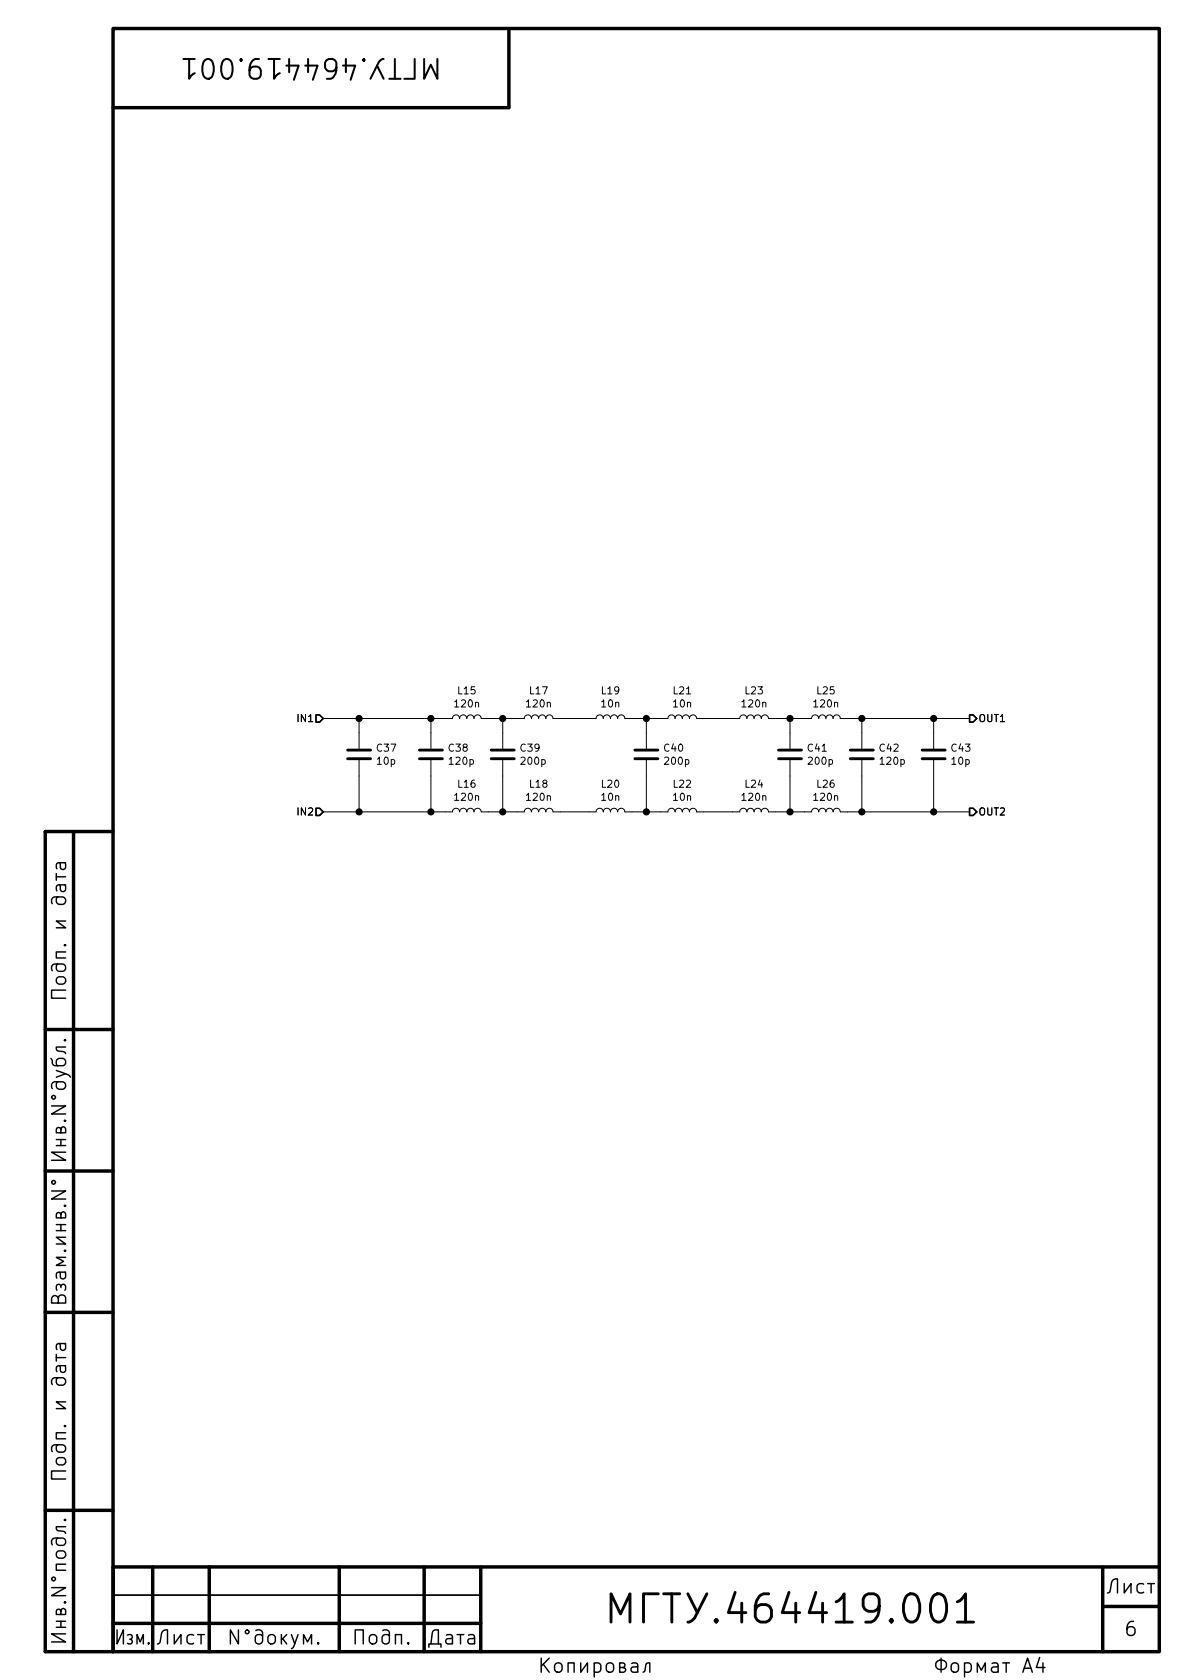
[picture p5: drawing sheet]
<svg xmlns="http://www.w3.org/2000/svg" width="210mm" height="297mm" viewBox="0 0 210 297" stroke-linecap="round" stroke-linejoin="round" font-family="sans-serif">
<g fill="none" stroke="#000" stroke-width=".61">
<path d="M20 5h185v287h-185zM90 5v14h-70M13 147v145M20 147h-12v145h12M8 182h12M8 207h12M8 232h12M8 267h12M27 277v15M37 277v15M60 277v15M75 277v15"/>
<path d="M85 277v15M195 277v15M205 277h-185v15M20 287h65M195 284h10"/>
</g>
<path d="M20 282h65" fill="none" stroke="#000" stroke-width=".3"/>
<g fill="none" stroke="#000" stroke-width=".25">
<path d="M55.9 126.4h.6l.6 .6-.6 .7h-.6zM171.4 126.4h.7l.6 .6-.6 .7h-.7zM10 154.4v1.2M10 155h1.6M10.2 158.6a.82 .82 0 0 0-.1 1.1l.3 .2h.7a.68 .68 0 0 0 .5-.7 .68 .68 0 0 0-.5-.6h-1.5l-.3 .1-.2 .4 .1 .7M10.5 156.4l.2 .9a.48 .48 0 0 0 .4 .4 .48 .48 0 0 0 .5-.4l-.1-.9M10.5 152.5l.2 .9a.48 .48 0 0 0 .4 .3 .48 .48 0 0 0 .5-.3l-.1-.9M11.6 156.4h-1.3l-.2 .2-.1 .2 .1 .7M11.6 152.5h-1.3l-.2 .2-.1 .2 .1 .7M55.9 142.9h.6l.6 .6-.6 .7h-.6zM171.4 142.9h.7l.6 .6-.6 .7h-.7zM10.2 172.8l.9-.1a.67 .67 0 0 1 .5 .7 .67 .67 0 0 1-.5 .6h-.7a.69 .69 0 0 1-.2-1.2z"/>
<path d="M10.2 170.4a.82 .82 0 0 0-.1 1.1l.3 .2h.7a.67 .67 0 0 0 .5-.6 .67 .67 0 0 0-.5-.7h-1.5l-.3 .2a.79 .79 0 0 0-.1 1M11.4 167.1l.1-.1 .1 .1-.1 .1-.1-.1h.2M11.6 175.1h-2.5v1.4h2.5M11.6 168.3h-1.6v1.1h1.6M11.6 162.9h-1.6l1.6 1.1h-1.6M9 187.1l.2 .4v.5l.3 .3 1.6 .1a.67 .67 0 0 0 .5-.6 .67 .67 0 0 0-.5-.7h-.7l-.2 .2a.78 .78 0 0 0 0 1.1M10 189.3l2.2 .8 .2 .4M10.8 199.7l.1-.3 .2-.2 .4 .2 .1 .2v.7h-1.6l.1-.8 .2-.1 .4 .1 .1 .8M11.4 183.9l.1-.1 .1 .1-.1 .2-.1-.2h.2M11.6 185.1h-1.6l.1 .6 1.2 .2 .3 .4M11.6 189.9l-1.6 .6M9.1 210.6h2.5l-2.5 1.4h2.5"/>
<path d="M9.2 208.8l.3-.1 .2 .1 .1 .3-.1 .2-.2 .1-.3-.1-.1-.2zM10 202.6h1.6M10 201.5h1.6M10.8 214.7l.1-.3 .2-.1 .4 .1 .1 .2v.7h-1.6l.1-.8 .2-.1 .4 .1 .1 .8M10.8 201.5v1.1M11.4 213.2l.1-.1 .1 .1-.1 .1-.1-.1h.2M11.6 203.7h-2.5l2.5 1.4h-2.5M10 239.5v1.2M10.1 228.1l-.1-.7 .1-.2 .2-.1 .4 .1 .1 .2 .3-.3 .4 .1 .1 .2-.1 .7M10.3 229.6l.1-.4a.69 .69 0 0 1 1.2 .2v1h-2.5v-.8a.61 .61 0 0 1 .6-.5 .61 .61 0 0 1 .6 .5v.8M10.5 224.9l.2 .3v.6a.48 .48 0 0 0 .4 .3 .48 .48 0 0 0 .5-.3v-.6l-.1-.3M10.5 237.6l.2 .8a.48 .48 0 0 0 .4 .4 .48 .48 0 0 0 .5-.4l-.1-.8"/>
<path d="M10.8 227.4v.2M11.6 224.9h-1.3l-.2 .2-.1 .2 .1 .7M11.6 222.3h-1.6l1.3 .7-1.3 .7h1.6M11.6 237.6h-1.3l-.2 .1-.1 .2 .1 .7M10 240h1.6M10.1 257.9l.3-.2h.7a.67 .67 0 0 1 .5 .7 .67 .67 0 0 1-.5 .6h-.7a.67 .67 0 0 1-.3-1.1zM10.2 255.5a.82 .82 0 0 0-.1 1l.3 .3h.7a.67 .67 0 0 0 .5-.7 .67 .67 0 0 0-.5-.6h-1.5l-.3 .1a.79 .79 0 0 0-.1 1.1M10.2 243.6a.82 .82 0 0 0-.1 1.1l.3 .2h.7a.68 .68 0 0 0 .5-.6 .68 .68 0 0 0-.5-.7h-1.5l-.3 .1-.2 .4 .1 .7M10.5 241.5l.2 .8a.48 .48 0 0 0 .4 .4 .48 .48 0 0 0 .5-.4l-.1-.8M11.4 252.1l.1-.1 .1 .1-.1 .2-.1-.2h.2M11.6 253.3h-1.6v1.1h1.6M11.6 247.9h-1.6l1.6 1.2h-1.6"/>
<path d="M11.6 241.5h-1.3l-.2 .1-.1 .2 .1 .7M10.2 274.3l.9-.1a.67 .67 0 0 1 .5 .7 .67 .67 0 0 1-.5 .6h-.7a.69 .69 0 0 1-.2-1.2zM10.2 271.9a.82 .82 0 0 0-.1 1.1l.3 .2h.7a.67 .67 0 0 0 .5-.6 .67 .67 0 0 0-.5-.7h-1.5l-.3 .2a.79 .79 0 0 0-.1 1M11.4 268.7l.1-.1 .1 .1-.1 .2-.1-.2h.2M11.6 269.9h-1.6l.1 .6 1.2 .2 .3 .4M11.6 260.1h-2.5v1.4h2.5M198.8 280v1.6l1.2-1.6v1.6M202.9 280h1.2M203.6 280v1.6M10 287.7h1.6M10 286.7h1.6M10.8 284.9l.1-.4 .2-.1 .4 .1 .1 .2v.8h-1.6l.1-.9 .2-.1 .4 .1 .1 .9"/>
<path d="M10.8 286.7v1M11.4 283.3l.1-.1 .1 .1-.1 .1-.1-.1h.2M11.6 288.9h-2.5l2.5 1.4h-2.5M20.7 288.2v2.5l1.1-2.5v2.5M22.6 289.1l.1-.1 .6 .1 .1 .4-.3 .3a.45 .45 0 0 1 .3 .4 .45 .45 0 0 1-.3 .5l-.5-.2M24.2 290.7v-1.7l.6 1.3 .5-1.3v1.7M26.3 290.4v.3l-.1-.2 .1-.1v.3M27.8 290.7l.4-.2 .1-.2 .2-1.4a.86 .86 0 0 1 1.1-.7v2.5M30.8 289v1.7l1.2-1.7v1.7M34.2 289.1a.82 .82 0 0 0-1 .1l-.1 .3 .1 .9 .3 .3 .7-.2M35 289h1.1M35.6 289v1.7"/>
<path d="M42.2 288.2v2.5l-1.5-2.5v2.5M43.5 288.3l.2-.1 .2 .1 .2 .2-.2 .3-.2 .1-.2-.1-.1-.3zM45.2 288.3a.79 .79 0 0 1 1.1 .1l.1 .3v1.5a.67 .67 0 0 1-.6 .5 .67 .67 0 0 1-.7-.5l.1-1a.82 .82 0 0 1 1.1-.1l.1 .1M51.5 289l.6 1.7M52.7 289l-.8 2.2-.4 .3M53.7 290.7v-1.7l.7 1.3 .7-1.3v1.7M56.3 290.4l.1 .1-.1 .2-.1-.2 .1-.1v.3M62.8 290.7v-2.5h1.4v2.5M65.6 289.1a.7 .7 0 0 1 1 .4v.7a.68 .68 0 0 1-.6 .5 .68 .68 0 0 1-.7-.5v-.7zM67.7 288.3l.7-.1 .4 .2 .1 1.8a.67 .67 0 0 1-.7 .5 .67 .67 0 0 1-.6-.5v-.7l.1-.3a.78 .78 0 0 1 1.2 0M69.9 290.7v-1.7h1.1v1.7M72.2 290.4l.1 .1-.1 .2-.1-.2 .1-.1v.3"/>
<path d="M75.8 291.2v-.5h2.2v.5M76.2 290.7l.3-2 .1-.3 .3-.2h.6v2.5M78.9 289.1l.3-.1 .7 .1 .1 .3v1.3M80 289.6l-.8 .1a.48 .48 0 0 0-.4 .5 .48 .48 0 0 0 .4 .5l.8-.2M80.8 289h1.2M81.4 289v1.7M82.9 289.1l.2-.1 .7 .1 .1 .3v1.3M83.9 289.6l-.8 .1a.48 .48 0 0 0-.4 .5 .48 .48 0 0 0 .4 .5l.8-.2M95.7 293.2v2.5M96.1 294.2l1 1.5M97.1 293.2l-1.4 1.4M98.2 294.2a.69 .69 0 0 1 1.2 .3v.7a.68 .68 0 0 1-.7 .5 .68 .68 0 0 1-.6-.5v-.7z"/>
<path d="M100.5 295.7v-1.7h1v1.7M102.7 294v1.7l1.2-1.7v1.7M105.1 294.1a.82 .82 0 0 1 1 .1l.1 .3-.1 .9-.3 .3-.7-.2M105.1 294v2.5M107.3 294.2a.69 .69 0 0 1 1.2 .3v.7a.67 .67 0 0 1-.6 .5 .67 .67 0 0 1-.7-.5zM109.6 294.8l.8-.1 .1-.2-.1-.4-.8-.1v1.7h.7l.2-.2 .1-.3-.1-.2-.3-.2M111.7 294.1l.2-.1 .7 .1 .2 .3v1.3M112.8 294.6l-.3 .1h-.6a.48 .48 0 0 0-.3 .5 .48 .48 0 0 0 .3 .5h.6l.3-.2M113.7 295.7l.3-.2 .2-1.1 .1-.3 .3-.1h.3v1.7M170.6 294.1a.79 .79 0 0 1 1.2 .4v.7l-.2 .2a.79 .79 0 0 1-1 .1M172.8 295.7v-1.7l.7 1.3 .7-1.3v1.7M175.4 294.1l.3-.1 .7 .1 .1 .3v1.3"/>
<path d="M176.5 294.6l-.8 .1a.48 .48 0 0 0-.4 .5 .48 .48 0 0 0 .4 .5l.8-.2M177.3 294h1.2M177.9 294v1.7M180.9 295.7l.8-2.5 .8 2.5M181.1 295h1.2M183.8 293.1l-.5 1.7h1.5M184.4 294v1.7M195.8 281.6l.4-.1 .1-.2 .2-1.4a.86 .86 0 0 1 1.1-.7v2.4M202.2 280.1a.82 .82 0 0 0-1 .1l-.1 .3 .1 .9 .3 .2 .7-.1"/>
</g>
<g fill="none" stroke="#000" stroke-width=".51">
<path d="M61.5 134.1h4M61.5 132.6h4M74.2 134.1h4M74.2 132.6h4M86.9 134.1h4M86.9 132.6h4M112.3 134.1h4M112.3 132.6h4M137.7 134.1h4M137.7 132.6h4M150.4 134.1h4M150.4 132.6h4"/>
<path d="M163.1 134.1h4M163.1 132.6h4M108.1 286.8v-5l1.6 3.6 1.7-3.6v5M116.4 281.8h-2.6v5M117.3 281.8h2.9M160.2 282.3a1.2 1.2 0 0 1 1.3-.5 1.2 1.2 0 0 1 .9 .9 3.8 3.8 0 0 1-.5 3.8 1.17 1.17 0 0 1-1.9-.7 4.2 4.2 0 0 1 .2-3.5zM165 282.3a1.2 1.2 0 0 1 1.2-.5 1.2 1.2 0 0 1 1 .9 3.9 3.9 0 0 1-.5 3.8 1.17 1.17 0 0 1-1.9-.7 4.3 4.3 0 0 1 .2-3.5zM169.3 283.2l.5-.2 .9-1.2v5M169.3 286.8h2.9"/>
</g>
<path d="M32.4 10.4h2M33.5 10.4v3.5l.6-.8 .3-.2M36.1 10.8a.84 .84 0 0 1 .9-.4 .84 .84 0 0 1 .6 .7 2.67 2.67 0 0 1-.3 2.7 .83 .83 0 0 1-1.4-.5 3.1 3.1 0 0 1 .2-2.5zM39.4 10.8a.86 .86 0 0 1 .9-.4 .86 .86 0 0 1 .7 .7 2.75 2.75 0 0 1-.4 2.7 .81 .81 0 0 1-1.3-.5 3 3 0 0 1 .1-2.5zM68.8 13.9h2M73.3 10.4v3.5h-1.8M75 10.4v3.5l1.2-2.5 1.1 2.5v-3.5" fill="none" stroke="#000" stroke-width=".36"/>
<g fill="none" stroke="#000" stroke-width=".18">
<path d="M57.1 127h22.9a.64 .64 0 0 1 .7-.6 .64 .64 0 0 1 .6 .6 .63 .63 0 0 1 .6-.6 .63 .63 0 0 1 .6 .6 .63 .63 0 0 1 .7-.6 .63 .63 0 0 1 .6 .6 .63 .63 0 0 1 .7-.6 .63 .63 0 0 1 .6 .6h7.6a.64 .64 0 0 1 .7-.6 .64 .64 0 0 1 .6 .6 .63 .63 0 0 1 .6-.6 .63 .63 0 0 1 .6 .6 .63 .63 0 0 1 .7-.6 .63 .63 0 0 1 .6 .6 .63 .63 0 0 1 .7-.6 .63 .63 0 0 1 .6 .6h7.6a.64 .64 0 0 1 .7-.6 .64 .64 0 0 1 .6 .6 .63 .63 0 0 1 .6-.6 .63 .63 0 0 1 .6 .6 .63 .63 0 0 1 .7-.6 .63 .63 0 0 1 .6 .6 .63 .63 0 0 1 .7-.6 .63 .63 0 0 1 .6 .6h7.6a.64 .64 0 0 1 .7-.6 .64 .64 0 0 1 .6 .6 .63 .63 0 0 1 .6-.6 .63 .63 0 0 1 .6 .6 .63 .63 0 0 1 .7-.6 .63 .63 0 0 1 .6 .6 .63 .63 0 0 1 .7-.6 .63 .63 0 0 1 .6 .6h7.6a.64 .64 0 0 1 .7-.6 .64 .64 0 0 1 .6 .6 .63 .63 0 0 1 .6-.6 .63 .63 0 0 1 .6 .6 .63 .63 0 0 1 .7-.6 .63 .63 0 0 1 .6 .6 .63 .63 0 0 1 .7-.6 .63 .63 0 0 1 .6 .6h7.6a.64 .64 0 0 1 .7-.6 .64 .64 0 0 1 .6 .6 .63 .63 0 0 1 .6-.6 .63 .63 0 0 1 .6 .6 .63 .63 0 0 1 .7-.6 .63 .63 0 0 1 .6 .6 .63 .63 0 0 1 .7-.6 .63 .63 0 0 1 .6 .6h22.8M63.5 127v5.4M63.5 134.4v9.1M76.2 127v5.4M76.2 134.4v9.1M88.9 127v5.4M88.9 134.4v9.1M114.3 127v5.4M114.3 134.4v9.1M139.7 127v5.4M139.7 134.4v9.1M152.4 127v5.4"/>
<path d="M152.4 134.4v9.1M165.1 127v5.4M165.1 134.4v9.1M57.1 143.5h22.9a.64 .64 0 0 1 .7-.6 .64 .64 0 0 1 .6 .6 .63 .63 0 0 1 .6-.6 .63 .63 0 0 1 .6 .6 .63 .63 0 0 1 .7-.6 .63 .63 0 0 1 .6 .6 .63 .63 0 0 1 .7-.6 .63 .63 0 0 1 .6 .6h7.6a.64 .64 0 0 1 .7-.6 .64 .64 0 0 1 .6 .6 .63 .63 0 0 1 .6-.6 .63 .63 0 0 1 .6 .6 .63 .63 0 0 1 .7-.6 .63 .63 0 0 1 .6 .6 .63 .63 0 0 1 .7-.6 .63 .63 0 0 1 .6 .6h7.6a.64 .64 0 0 1 .7-.6 .64 .64 0 0 1 .6 .6 .63 .63 0 0 1 .6-.6 .63 .63 0 0 1 .6 .6 .63 .63 0 0 1 .7-.6 .63 .63 0 0 1 .6 .6 .63 .63 0 0 1 .7-.6 .63 .63 0 0 1 .6 .6h7.6a.64 .64 0 0 1 .7-.6 .64 .64 0 0 1 .6 .6 .63 .63 0 0 1 .6-.6 .63 .63 0 0 1 .6 .6 .63 .63 0 0 1 .7-.6 .63 .63 0 0 1 .6 .6 .63 .63 0 0 1 .7-.6 .63 .63 0 0 1 .6 .6h7.6a.64 .64 0 0 1 .7-.6 .64 .64 0 0 1 .6 .6 .63 .63 0 0 1 .6-.6 .63 .63 0 0 1 .6 .6 .63 .63 0 0 1 .7-.6 .63 .63 0 0 1 .6 .6 .63 .63 0 0 1 .7-.6 .63 .63 0 0 1 .6 .6h7.6a.64 .64 0 0 1 .7-.6 .64 .64 0 0 1 .6 .6 .63 .63 0 0 1 .6-.6 .63 .63 0 0 1 .6 .6 .63 .63 0 0 1 .7-.6 .63 .63 0 0 1 .6 .6 .63 .63 0 0 1 .7-.6 .63 .63 0 0 1 .6 .6h22.8"/>
</g>
<g fill="#000" stroke="#000" stroke-width=".25">
<circle cx="63.5" cy="127" r=".51"/>
<circle cx="76.2" cy="127" r=".51"/>
<circle cx="88.9" cy="127" r=".51"/>
<circle cx="114.3" cy="127" r=".51"/>
<circle cx="139.7" cy="127" r=".51"/>
<circle cx="152.4" cy="127" r=".51"/>
<circle cx="165.1" cy="127" r=".51"/>
<circle cx="63.5" cy="143.5" r=".51"/>
<circle cx="76.2" cy="143.5" r=".51"/>
<circle cx="88.9" cy="143.5" r=".51"/>
<circle cx="114.3" cy="143.5" r=".51"/>
<circle cx="139.7" cy="143.5" r=".51"/>
<circle cx="152.4" cy="143.5" r=".51"/>
<circle cx="165.1" cy="143.5" r=".51"/>
</g>
<text font-size="7" x="120.6" y="287">.464419.001</text>
<text font-size="4.9" x="68.6" y="10.3" transform="rotate(-180 68.6 10.3)">.464419.001</text>
<g font-size="3.5">
<text x="11.7" y="197.4" transform="rotate(-90 11.7 197.4)">.N°.</text>
<text x="11.7" y="222.4" transform="rotate(-90 11.7 222.4)">..N°</text>
<text x="11.7" y="282.4" transform="rotate(-90 11.7 282.4)">.N°.</text>
<text x="23.1" y="290.8">.</text>
<text x="46.1" y="290.8">N°.</text>
<text x="199" y="289.3">6</text>
<text x="166" y="295.8">A4</text>
</g>
<g font-size="1.8">
<text x="80.5" y="125.1">120n</text>
<text x="81" y="122.8">L15</text>
<text x="93.2" y="125.1">120n</text>
<text x="93.7" y="122.8">L17</text>
<text x="106.4" y="122.8">L19</text>
<text x="106.4" y="125.1">10n</text>
<text x="119.1" y="122.8">L21</text>
<text x="119.1" y="125.1">10n</text>
<text x="131.3" y="125.1">120n</text>
<text x="131.8" y="122.8">L23</text>
<text x="144" y="125.1">120n</text>
<text x="144.5" y="122.8">L25</text>
<text x="52.9" y="127.7">IN1</text>
<text x="173" y="127.7">OUT1</text>
<text x="66.7" y="132.9">C37</text>
<text x="66.8" y="135.2">10p</text>
<text x="79.4" y="132.9">C38</text>
<text x="79.6" y="135.2">120p</text>
<text x="92.1" y="132.9">C39</text>
<text x="92.3" y="135.2">200p</text>
<text x="117.5" y="132.9">C40</text>
<text x="117.7" y="135.2">200p</text>
<text x="142.9" y="132.9">C41</text>
<text x="143.1" y="135.2">200p</text>
<text x="155.6" y="132.9">C42</text>
<text x="155.8" y="135.2">120p</text>
<text x="168.3" y="132.9">C43</text>
<text x="168.4" y="135.2">10p</text>
<text x="80.5" y="141.6">120n</text>
<text x="81" y="139.3">L16</text>
<text x="93.2" y="141.6">120n</text>
<text x="93.7" y="139.3">L18</text>
<text x="106.4" y="139.3">L20</text>
<text x="106.4" y="141.6">10n</text>
<text x="119.1" y="139.3">L22</text>
<text x="119.1" y="141.6">10n</text>
<text x="131.3" y="141.6">120n</text>
<text x="131.8" y="139.3">L24</text>
<text x="144" y="141.6">120n</text>
<text x="144.5" y="139.3">L26</text>
<text x="52.9" y="144.2">IN2</text>
<text x="173" y="144.2">OUT2</text>
</g>
</svg>
